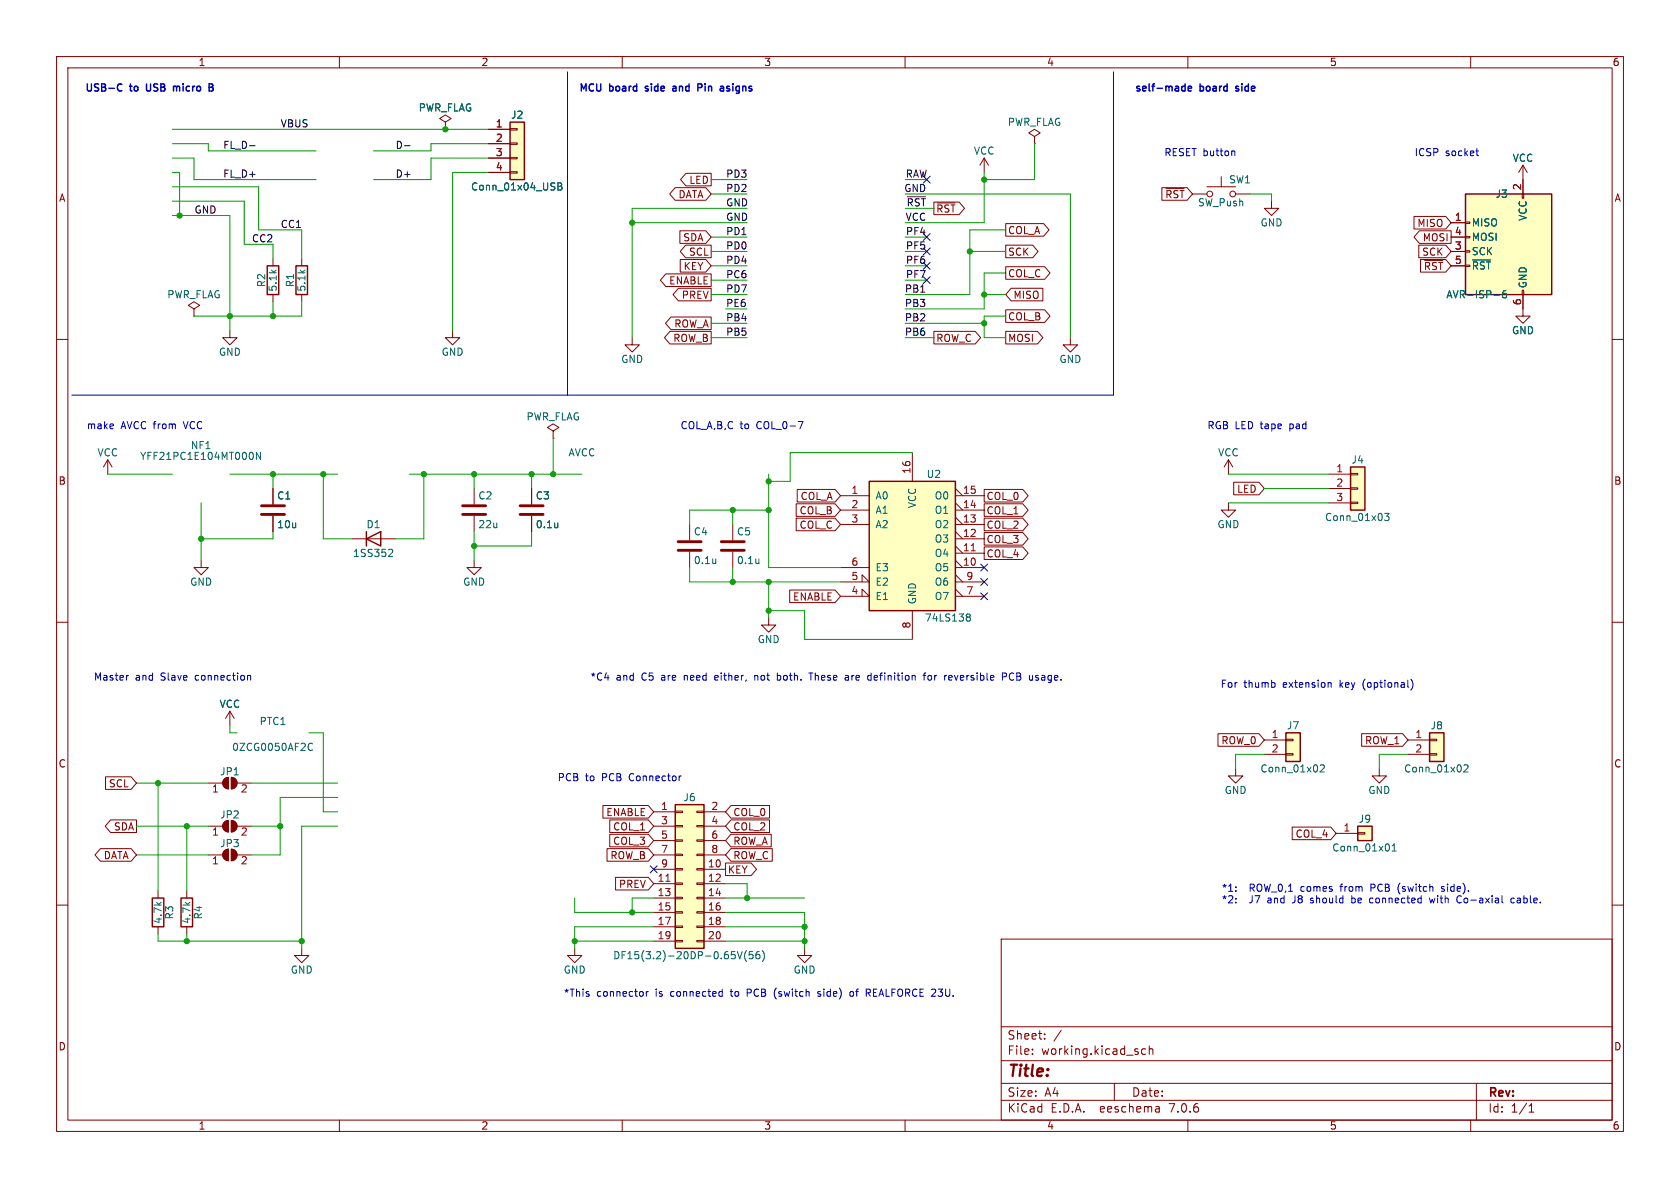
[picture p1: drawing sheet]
<svg xmlns="http://www.w3.org/2000/svg" width="297mm" height="210mm" viewBox="0 0 297 210" stroke-linecap="round" stroke-linejoin="round" font-family="sans-serif">
<g fill="none" stroke="#840000" stroke-width=".18">
<path d="M10 10h277v190h-277zM12 12h273v186h-273zM60 10v2M110 10v2M160 10v2M210 10v2M260 10v2M78.7 21.6l1.1-.6-1.1-.7-1 .7 1 .6v1.3M78.7 22.9h.1M86.4 22.9h3.8M86.4 25.4h3.8M86.4 27.9h3.8"/>
<path d="M86.4 30.5h3.8M90.2 30.4h1.2v.2h-1.2zM90.2 27.8h1.2v.3h-1.2zM90.2 25.3h1.2v.2h-1.2zM90.2 22.7h1.2v.3h-1.2zM119.3 33.2h5.5l.9 1.1-.9 1.1h-5.5l-.9-1.1zM121.3 30.6h4.4v2.3h-4.4l-1-1.1zM165.1 35.7h4.5l.9 1.1-.9 1.1h-4.5zM165.6 35.9h3.2M174 27.9l-.8 1.3M174 27.9v2.6M174 27.9l.8 1.3"/>
<path d="M177.8 39.5h6.7l1 1.1-1 1.2h-6.7zM182.9 24.1l1-.6-1-.6-1 .6 1 .6v1.3M182.9 25.4h.1M205.4 33.2h4.5l.9 1.1-.9 1.1h-4.5zM206.1 33.3h3.2M210.8 34.3h2.6M213.4 33h5M215.9 31.2v1.8M218.4 34.3h2.6M224.8 35.6v1.2h1.3l-1.3 1.3-1.3-1.3h1.3M250 38.3h5.6l.9 1.1-.9 1.1h-5.6zM256.5 39.4h2.6"/>
<path d="M259.1 39.2h.7v.3h-.7zM269.1 34.3h.3v.8h-.3zM269.2 29.2v5.1M269.2 29.2l.8 1.3M269.2 29.2l-.7 1.3M10 60h2M34.3 54.6l1-.6-1-.7-1 .7 1 .6v1.3M34.3 55.9h.1M40.6 58.4v1.3h1.3l-1.3 1.3-1.2-1.3h1.2M48.3 45.7v1.3M48.3 52.1v1.2M53.3 45.7v1.3"/>
<path d="M53.3 52.1v1.2M80 58.4v1.3h1.3l-1.3 1.3-1.3-1.3h1.3M111.8 59.7v1.3h1.2l-1.2 1.2-1.3-1.2h1.3M117.7 48.4h8v2.2h-8l-1-1.1zM118.4 58.6h7.3v2.2h-7.3l-.9-1.1zM118.6 56h7.1v2.3h-7.1l-.9-1.1zM119.9 51h5.8v2.2h-5.8l-.9-1.1zM120.2 40.8h4.6l.9 1.1-.9 1.1h-4.6zM120.3 45.9h4.5l.9 1.1-.9 1.1h-4.5zM121.2 43.3h4.5v2.3h-4.5l-.9-1.1zM165.1 58.6h7.3l1 1.1-1 1.1h-7.3zM177.8 43.3h4.8l.9 1.2-.9 1.1h-4.8z"/>
<path d="M177.8 47.1h6.9l.9 1.2-.9 1.1h-6.9zM177.8 58.6h5.6l1 1.1-1 1.1h-5.6zM177.8 54.8h6.9l.9 1.1-.9 1.1h-6.9zM178.8 51h5.6v2.2h-5.6l-1-1.1zM189.2 59.7v1.3h1.3l-1.3 1.2-1.2-1.2h1.2M250.8 43.3h4.8l.9 1.2-.9 1.1h-4.8zM250.9 40.8h5.6v2.2h-5.6l-.9-1.1zM251.1 45.9h4.5l.9 1.1-.9 1.1h-4.5zM251.8 46h3.2M256.5 44.5h2.6M256.5 41.9h2.6M256.5 47h2.6"/>
<path d="M259.1 46.9h.7v.2h-.7zM259.1 44.3h.7v.3h-.7zM259.1 41.8h.7v.2h-.7zM269.1 51.3h.3v.8h-.3zM269.2 52.1v3.8h-1.2l1.2 1.3 1.3-1.3h-1.3M285 60h2M97.8 76.2l1-.6-1-.7-1 .7 1 .6v1.3M97.8 77.5h.1M19 81.3l-.7 1.3M19 81.3v2.5M19 81.3l.8 1.3M35.6 99.1v1.2h1.2l-1.2 1.3-1.3-1.3h1.3"/>
<path d="M48.3 86.4v2.8M48.3 91.2v2.8M62.2 95.3h7.6M83.8 99.1v1.2h1.3l-1.3 1.3-1.3-1.3h1.3M83.8 86.4v2.8M83.8 91.2v2.8M94 86.4v2.8M94 91.2v2.8M121.9 92.7v2.8M121.9 97.5v2.8M129.5 92.7v2.8M129.5 97.5v2.8"/>
<path d="M140.8 91.6h6.8l1 1.1-1 1.1h-6.8zM140.8 89.1h6.8l1 1.1-1 1.1h-6.8zM140.9 86.5h6.7l1 1.1-1 1.1h-6.7zM148.6 87.6h5.1M148.6 92.7h5.1M148.6 90.2h5.1M161.3 80v5.1M168.9 87.6h5.1M168.9 99.1l1.3 1.2M168.9 97.8h5.1M168.9 96.5l1.3 1.3M168.9 95.3h5.1"/>
<path d="M168.9 94l1.3 1.3M168.9 92.7h5.1M168.9 91.4l1.3 1.3M168.9 90.2h5.1M168.9 88.9l1.3 1.3M168.9 86.4l1.3 1.2M174 96.7h6.8l1 1.1-1 1.1h-6.8zM174 94.1h6.8l1 1.2-1 1.1h-6.8zM174 89.1h6.8l1 1.1-1 1.1h-6.8zM174 86.5h6.8l1 1.1-1 1.1h-6.8zM174 91.6h6.8l1 1.1-1 1.1h-6.8zM217.2 88.9v1.3h-1.3l1.3 1.2 1.2-1.2h-1.2"/>
<path d="M217.2 81.3l.7 1.3M217.2 81.3v2.5M217.2 81.3l-.8 1.3M218.1 85.2h4.5l.9 1.2-.9 1.1h-4.5zM234.9 83.8h3.9M234.9 86.4h3.9M234.9 88.9h3.9M238.8 88.8h1.2v.2h-1.2zM238.8 86.2h1.2v.3h-1.2zM238.8 83.7h1.2v.2h-1.2zM10 110h2M135.9 109.2v1.3h1.3l-1.3 1.3-1.3-1.3h1.3"/>
<path d="M139.6 104.3h8l1 1.1-1 1.1h-8zM148.6 105.4h5.1l-1.3-1.3v1.3M148.6 102.9h5.1l-1.3-1.3v1.3M148.6 100.3h5.1M161.3 108v5M168.9 100.3h5.1M168.9 105.4h5.1M168.9 102.9h5.1M168.9 104.1l1.3 1.3M168.9 101.6l1.3 1.3M285 110h2M18.7 137.3h4.5l.9 1.1-.9 1.1h-4.5z"/>
<path d="M36.8 138.4h2.6M39.7 137.7l.7-.3v2a1.02 1.02 0 0 1-1-.6 1.02 1.02 0 0 1 .3-1.1zM40.6 125.7l.8 1.3M40.6 125.7v2.6M40.6 125.7l-.7 1.3M40.9 137.4a1.02 1.02 0 0 1 1 1 1.02 1.02 0 0 1-1 1zM41.9 138.4h2.5M215.3 129.7h7.3l.9 1.1-.9 1.1h-7.3zM218.4 135.9v1.3h-1.2l1.2 1.2 1.3-1.2h-1.3M223.5 130.8h3.8M223.5 133.4h3.8M227.3 133.2h1.3v.3h-1.3z"/>
<path d="M227.3 130.7h1.3v.2h-1.3zM240.7 129.7h7.3l.9 1.1-.9 1.1h-7.3zM243.8 135.9v1.3h-1.2l1.2 1.2 1.3-1.2h-1.3M248.9 130.8h3.8M248.9 133.4h3.8M252.7 133.2h1.3v.3h-1.3zM252.7 130.7h1.3v.2h-1.3zM10 160h2M17.7 150h5.5l.9 1.1-.9 1.1h-5.5l-.9-1.1zM19.5 144.9h4.6v2.3h-4.6l-.9-1.1zM27.9 157.5v1.3M33 157.5v1.3"/>
<path d="M36.8 151.1h2.6M36.8 146.1h2.6M39.7 150.4l.7-.3v2a1.02 1.02 0 0 1-1-.6 1.02 1.02 0 0 1 .3-1.1zM39.7 145.3l.7-.3v2.1a1.02 1.02 0 0 1-1-.7 1.02 1.02 0 0 1 .3-1.1zM40.9 150.1a1.02 1.02 0 0 1 1 1 1.02 1.02 0 0 1-1 1zM40.9 145a1.02 1.02 0 0 1 1 1.1 1.02 1.02 0 0 1-1 1zM41.9 151.1h2.5M41.9 146.1h2.5M106.6 142.4h8l1 1.1-1 1.1h-8zM107.3 150h7.3l1 1.1-1 1.1h-7.3zM107.8 147.5h6.8l1 1.1-1 1.1h-6.8zM107.8 144.9h6.8l1 1.2-1 1.1h-6.8z"/>
<path d="M108.8 155.1h5.8l1 1.1-1 1.1h-5.8zM115.6 151.1h3.8M115.6 146.1h3.8M115.6 143.5h3.8M115.6 153.7h3.8M115.6 156.2h3.8M115.6 158.8h3.8M115.6 148.6h3.8M119.4 158.6h1.2v.3h-1.2zM119.4 156.1h1.2v.2h-1.2zM119.4 153.5h1.2v.3h-1.2zM119.4 151h1.2v.3h-1.2z"/>
<path d="M119.4 148.5h1.2v.2h-1.2zM119.4 145.9h1.2v.3h-1.2zM119.4 143.4h1.2v.2h-1.2zM123.2 158.6h1.3v.3h-1.3zM123.2 156.1h1.3v.2h-1.3zM123.2 153.5h1.3v.3h-1.3zM123.2 151h1.3v.3h-1.3zM123.2 148.5h1.3v.2h-1.3zM123.2 145.9h1.3v.3h-1.3zM123.2 143.4h1.3v.2h-1.3zM124.5 151.1h3.8M124.5 146.1h3.8"/>
<path d="M124.5 143.5h3.8M124.5 153.7h3.8M124.5 156.2h3.8M124.5 158.8h3.8M124.5 148.6h3.8M128.3 152.6h4.5l.9 1.1-.9 1.1h-4.5zM129.2 142.4h6.8v2.2h-6.8l-.9-1.1zM129.2 147.5h7.1v2.2h-7.1l-.9-1.1zM129.2 144.9h6.8v2.3h-6.8l-.9-1.1zM129.2 150h7.3v2.2h-7.3l-.9-1.1zM228.4 146.2h6.9l.9 1.1-.9 1.1h-6.9zM236.2 147.3h3.8"/>
<path d="M240 147.2h1.3v.2h-1.3zM285 160h2M27.9 163.8v1.3M33 163.8v1.3M53.3 167.6v1.3h1.3l-1.3 1.3-1.2-1.3h1.2M101.6 167.6v1.3h1.3l-1.3 1.3-1.3-1.3h1.3M115.6 161.3h3.8M115.6 163.8h3.8M115.6 166.4h3.8M119.4 166.2h1.2v.3h-1.2zM119.4 163.7h1.2v.3h-1.2zM119.4 161.2h1.2v.2h-1.2z"/>
<path d="M123.2 166.2h1.3v.3h-1.3zM123.2 163.7h1.3v.3h-1.3zM123.2 161.2h1.3v.2h-1.3zM124.5 161.3h3.8M124.5 163.8h3.8M124.5 166.4h3.8M142.2 167.6v1.3h1.3l-1.3 1.3-1.2-1.3h1.2M177 166h108v32h-108zM60 198v2M110 198v2M160 198v2M177 194.5h108"/>
<path d="M177 191.5h108M177 187.5h108M177 181.5h108M182.5 186.3v.1M182.5 185.5v.1M184.7 183.6v.1M184.7 182.8v.1M187.6 182.1l-1.3 2M197 191.5v3M202.5 185.5l-.4-.1-.3 .3v.4l.2 .2h.5M203.2 185.5l.2-.1 .3 .1 .1 .9M203.2 184.9v1.5"/>
<path d="M204.9 195.7l.1 .9M205 196.5l-.2 .1M205 196h-.2M210 198v2M260 198v2M261 191.5v6.5M270.3 196.6h.9M270.3 195.5l.4-.4v1.5"/>
<circle cx="213.9" cy="34.3" r=".51"/>
<circle cx="217.9" cy="34.3" r=".51"/>
</g>
<path d="M46.2 90.9h4.1M46.2 89.4h4.1M81.8 90.9h4.1M81.8 89.4h4.1M91.9 90.9h4.1M91.9 89.4h4.1M119.9 97.3h4.1M119.9 95.8h4.1M127.5 97.3h4.1M127.5 95.8h4.1" fill="none" stroke="#840000" stroke-width=".51"/>
<g fill="none" stroke="#006464" stroke-width=".18">
<path d="M98.6 32.3h.5l.2 .3-.2 .3 .2 .2 .1 .3-.3 .2h-.5zM98.6 32.9h.5M260.3 45.9h3.2M264.1 52.2h1M266.2 51.4h-.3a.85 .85 0 0 0 0 1.2l.4-.1v-.4l-.2-.2h-.4l-.1 .2M46.1 80v1.2l-.8-1.2v1.2M68.9 97.1l.4 .1 .1 .3-.8 .9h.8M98.6 92.4v.9M98.6 93.2h-.1M126.5 98.8v.8M126.5 99.5v.1M134.2 98.8v.8"/>
<path d="M134.2 99.5l-.1 .1M244.8 90.7h.8l-.5 .5 .4 .2v.5l-.2 .1-.5-.1M170.9 109l.2 .1M170.9 108.6l.4-.1 .2 .2v.1l-.2 .3M171.1 109.1h.2M171.1 109.1h-.2M171.3 109.1l.2 .2v.4l-.2 .1-.4-.1M54.6 132.5l.3 .2 .3-.2M55.2 131.5l-.3-.1-.3 .2M233.4 135.3l.5-.1 .2 .4-.8 .9h.8M258.8 135.3l.5-.1 .2 .4-.8 .9h.8M246.1 150.4h.7"/>
<path d="M246.1 149.5l.4-.3v1.2M130.4 168.2l.4 1.3 .4-1.3M132 168a1.46 1.46 0 0 0 0 2M133.1 168.2h-.6l-.1 .6 .2-.1 .4 .1 .1 .1v.5l-.2 .1-.5-.1M134.2 168.2l-.3 .1a.86 .86 0 0 0 0 1.2l.4-.1v-.5l-.2-.2-.4 .1-.1 .1M134.8 168a1.46 1.46 0 0 1 0 2"/>
</g>
<g fill="#ffffc2" stroke="#ffffc2" stroke-width=".18">
<path d="M153.7 85.1h15.2v22.9h-15.2z"/>
<path d="M238.8 82.6h2.5v7.6h-2.5z"/>
<path d="M119.4 142.2h5.1v25.4h-5.1z"/>
<path d="M259.1 34.3h15.2v17.8h-15.2z"/>
<path d="M90.2 21.6h2.5v10.2h-2.5z"/>
<path d="M252.7 129.5h2.6v5.1h-2.6z"/>
<path d="M240 146.1h2.6v2.5h-2.6z"/>
<path d="M227.3 129.5h2.6v5.1h-2.6z"/>
</g>
<g fill="none" stroke="#840000" stroke-width=".25">
<path d="M90.2 21.6h2.5v10.2h-2.5zM259.1 34.3h15.2v17.8h-15.2zM47.2 47h2.1v5.1h-2.1zM52.3 47h2.1v5.1h-2.1zM64.8 95.3l2.5-1.3v2.5zM64.8 94v2.5M153.7 85.1h15.2v22.9h-15.2zM238.8 82.6h2.5v7.6h-2.5zM227.3 129.5h2.6v5.1h-2.6zM252.7 129.5h2.6v5.1h-2.6zM26.9 158.8h2.1v5h-2.1zM32 158.8h2v5h-2z"/>
<path d="M119.4 142.2h5.1v25.4h-5.1zM240 146.1h2.6v2.5h-2.6z"/>
</g>
<path d="M171.7 97.4h.7M117.7 155.8h.7" fill="none" stroke="#a90000" stroke-width=".18"/>
<g fill="#840000" stroke="#840000" stroke-width=".18">
<path d="M39.7 150.4l.7-.3v2a1.02 1.02 0 0 1-1-.6 1.02 1.02 0 0 1 .3-1.1z"/>
<path d="M40.9 150.1a1.02 1.02 0 0 1 1 1 1.02 1.02 0 0 1-1 1z"/>
<path d="M39.7 145.3l.7-.3v2.1a1.02 1.02 0 0 1-1-.7 1.02 1.02 0 0 1 .3-1.1z"/>
<path d="M40.9 145a1.02 1.02 0 0 1 1 1.1 1.02 1.02 0 0 1-1 1z"/>
<path d="M39.7 137.7l.7-.3v2a1.02 1.02 0 0 1-1-.6 1.02 1.02 0 0 1 .3-1.1z"/>
<path d="M40.9 137.4a1.02 1.02 0 0 1 1 1 1.02 1.02 0 0 1-1 1z"/>
</g>
<path d="M44.1 25.8h1M71.5 25.8h1M160.4 34.8h3.2" fill="none" stroke="#0f0f0f" stroke-width=".18"/>
<g fill="none" stroke="#0000c2" stroke-width=".18">
<path d="M100.3 12.7v57.2M196.8 12.7v57.2h-184.1M217.9 26.7l.4 .2v.6M260.9 26.7h.5M261.2 27.5h.2M141.1 74.5h.9l-.6 1.3M22.7 119.4l-.2 .1M43.8 119.5h.4l.1 .7M126.5 119.4l-.1 .2v.5l.1 .1M127 119.7l-.6 .1M133.4 119.4v.8M133.8 119.4l-.4 .1"/>
<path d="M137.4 119.5l.4-.1 .2 .1M137.4 119v1.2M143 119h.7M143.3 119v1.2M149.8 119.4l.2 .2v.6M150 119.7l-.4 .1M153.9 119.4l.1 .1M154 119v1.2M163.2 119.4h.5M163.7 119l-.3 .1v1.1M164.6 119.5l-.3-.1-.3 .2 .2 .6h.3l.1-.1M167.8 119.5l.3-.1 .2 .3-.6 .1"/>
<path d="M177.2 119h.5l.2 .2-.1 .4h-.6M179.2 119a.59 .59 0 0 0-.8 .6 .59 .59 0 0 0 .8 .6M120.4 137.2h-.2M138 120.1l-.2 .1h-.4M150 120.2h-.4M154 120.2h-.1M167.8 120.2h.5M225.4 120.8v.6M235 120.7l.3 .1v.7M249.4 120.1a1.46 1.46 0 0 1 0 1.9M218.5 157.4v.2M218.5 156.8v.1"/>
<path d="M218.5 159.5v.1M218.5 158.8v.1M231.7 159.5l.1 .1M231.8 158.8l-.1 .1 .1 .3M239 158.3v1.3M239 159.5l.3 .1M239.3 158.8h-.3M242.2 158.8h.5M242.2 159.5h.5M242.4 157h.5M242.9 156.3h-.5v1.3M247.1 157.2l.3 .8"/>
<path d="M247.5 156.1l-.4 .9M252.7 158.8l.3 .8 .2-.6 .2 .6 .3-.8M255.3 156.8l-.3-.1-.2 .3 .6 .3M255.4 157.4l-.2 .2-.4-.1M257.7 159.4l.3 .2 .3-.1M267.7 158.8h-.4l-.2 .2 .1 .5h.5M268.3 159.2v.3M114.3 175.3v.8M114.6 175.3l-.3 .2M127.3 175.3h.4M127.7 174.8v1.3M127.7 176.1h-.4"/>
<path d="M132.1 175.5h.5M132.6 174.8h-.5v1.3M136.9 175.8l.3 .8M137.2 174.7l-.3 .8M145 175.3h-.3l-.1 .2 .5 .4M145.1 175.9l-.2 .2h-.3M150.3 175.4l.2-.1 .3 .1 .1 .5-.1 .2h-.3l-.2-.1zM153.1 174.8h.5l.3 .3-.1 .4h-.7M153.4 175.5l.5 .6"/>
</g>
<g fill="none" stroke="#0000c2" stroke-width=".25">
<path d="M20.9 15.9l.3 .2 .3-.1M21.5 14.9l-.3-.1-.3 .2M30.7 15.2v.9M31.2 15.3l-.3-.1-.2 .2M37 14.8h.4l.2 .3-.2 .3 .2 .1 .1 .3-.3 .3h-.4zM37 15.4h.4M119.3 15.2l-.3 .1M119.4 15.6h-.3l-.2 .2 .1 .2 .4 .1M123.4 14.8h.5l.2 .3-.1 .3-.6 .1M128.5 16l.3 .1M128.8 15.2l-.3 .2v.2l.3 .1M209.1 15.2l.4 .1"/>
<path d="M209.5 14.8v1.3M209.5 16l-.4 .1M210 15.7l.7-.2-.1-.2-.4-.1-.2 .2 .1 .6h.5"/>
</g>
<g fill="none" stroke="#009600" stroke-width=".18">
<path d="M30.5 33h15.2v7.6h7.6v5.1M30.5 38.1h10.1v20.3M30.5 27.9h3.8v3.9h21.6M30.5 35.6h12.7v7.6h5.1v2.5M30.5 25.4h6.3v1.3h19.1M30.5 30.5h1.2v7.6M30.5 22.9h55.9M86.4 27.9h-10.2v3.9h-10.2M86.4 25.4h-10.2v1.3h-10.2M86.4 30.5h-6.4v27.9M111.8 39.4h20.3M125.7 31.8h6.4"/>
<path d="M125.7 34.3h6.4M132.1 36.8h-20.3v22.9M160 31.8h3.8M160 34.3h29.2v25.4M160 36.8h5.1M174 30.5v8.9h-14M182.9 25.4v6.4h-8.9M221 34.3h3.8v1.3M48.3 53.3v2.6M53.3 53.3v2.6h-19M125.7 49.5h6.4M125.7 57.2h6.4"/>
<path d="M125.7 59.7h6.4M125.7 44.5h6.4M125.7 52.1h6.4M125.7 41.9h6.4M125.7 47h6.4M128.3 54.6h3.8M160 49.5h3.8M160 57.2h14M160 59.7h5.1M160 44.5h3.8M160 41.9h3.8M160 47h3.8"/>
<path d="M171.4 44.5h6.4M174 52.1h3.8M177.8 55.9h-3.8v3.8h3.8M177.8 48.3h-3.8v6.3h-14M177.8 40.6h-6.4v11.5h-11.4M97.8 77.5v6.3M19 83.8h11.5M35.6 88.9v10.2M40.6 83.8h19.1M48.3 94v1.3h-12.7M48.3 83.8v2.6M57.1 83.8v11.5h5.1"/>
<path d="M72.4 83.8h30.5M74.9 83.8v11.5h-5.1M83.8 83.8v2.6M83.8 94v5.1M94 83.8v2.6M94 94v2.5h-10.2M129.5 90.2v2.5M135.9 83.8v16.5h12.7M135.9 90.2h-14v2.5M161.3 80h-21.6v5.1h-3.8M217.2 83.8h17.7M217.2 88.9h17.7"/>
<path d="M223.5 86.4h11.4M121.9 100.3v2.6h26.7M129.5 100.3v2.6M135.9 108h6.3v5h19.1M135.9 102.9v6.3M24.1 138.4h12.7M27.9 138.4v19.1M40.6 128.3v1.2h1.3M44.4 138.4h15.3M54.6 129.5h2.5v14h2.6M223.5 133.4h-5.1v2.5M248.9 133.4h-5.1v2.5"/>
<path d="M24.1 146.1h12.7M24.1 151.1h12.7M33 146.1v11.4M44.4 146.1h5.1M59.7 146.1h-6.4v21.5M59.7 141h-10.2v10.1h-5.1M101.6 158.8v2.5h14M115.6 158.8h-3.8v2.5M128.3 158.8h13.9M128.3 156.2h3.8v2.6M27.9 165.1v1.3h25.4M33 165.1v1.3"/>
<path d="M101.6 166.4h14M115.6 163.8h-14v3.8M128.3 161.3h13.9v6.3M128.3 166.4h13.9M128.3 163.8h13.9"/>
</g>
<g fill="none" stroke="#000084" stroke-width=".18">
<path d="M163.2 31.1l1.2 1.3M164.4 31.1l-1.2 1.3M163.2 46.4l1.2 1.2M163.2 43.8l1.2 1.3M163.2 41.3l1.2 1.2M163.2 48.9l1.2 1.2M164.4 46.4l-1.2 1.2M164.4 43.8l-1.2 1.3M164.4 41.3l-1.2 1.2M164.4 48.9l-1.2 1.2M173.4 99.7l1.2 1.2M174.6 99.7l-1.2 1.2"/>
<path d="M173.4 102.3l1.2 1.2M173.4 104.8l1.2 1.2M174.6 102.3l-1.2 1.2M174.6 104.8l-1.2 1.2M115 153.1l1.2 1.2M116.2 153.1l-1.2 1.2"/>
</g>
<g fill="#009600" stroke="#009600" stroke-width=".18">
<circle cx="101.6" cy="166.4" r=".46"/>
<circle cx="142.2" cy="166.4" r=".46"/>
<circle cx="142.2" cy="163.8" r=".46"/>
<circle cx="111.8" cy="161.3" r=".46"/>
<circle cx="132.1" cy="158.8" r=".46"/>
<circle cx="27.9" cy="138.4" r=".46"/>
<circle cx="35.6" cy="95.3" r=".46"/>
<circle cx="48.3" cy="55.9" r=".46"/>
<circle cx="40.6" cy="55.9" r=".46"/>
<circle cx="33" cy="146.1" r=".46"/>
<circle cx="57.1" cy="83.8" r=".46"/>
<circle cx="48.3" cy="83.8" r=".46"/>
<circle cx="49.5" cy="146.1" r=".46"/>
<circle cx="33" cy="166.4" r=".46"/>
<circle cx="53.3" cy="166.4" r=".46"/>
<circle cx="31.7" cy="38.1" r=".46"/>
<circle cx="78.7" cy="22.9" r=".46"/>
<circle cx="111.8" cy="39.4" r=".46"/>
<circle cx="74.9" cy="83.8" r=".46"/>
<circle cx="83.8" cy="83.8" r=".46"/>
<circle cx="94" cy="83.8" r=".46"/>
<circle cx="97.8" cy="83.8" r=".46"/>
<circle cx="83.8" cy="96.5" r=".46"/>
<circle cx="135.9" cy="102.9" r=".46"/>
<circle cx="129.5" cy="102.9" r=".46"/>
<circle cx="135.9" cy="108" r=".46"/>
<circle cx="171.4" cy="44.5" r=".46"/>
<circle cx="174" cy="57.2" r=".46"/>
<circle cx="174" cy="52.1" r=".46"/>
<circle cx="174" cy="31.8" r=".46"/>
<circle cx="129.5" cy="90.2" r=".46"/>
<circle cx="135.9" cy="90.2" r=".46"/>
<circle cx="135.9" cy="85.1" r=".46"/>
</g>
<text font-size="2.8" fill="#840000" x="178" y="190.9">Title:</text>
<g font-size="2.1" fill="#840000">
<text x="178" y="184">Sheet:</text>
<text x="178" y="186.7">File:</text>
<text x="184.1" y="186.7">working.kicad_sch</text>
<text x="178" y="196.9">KiCad</text>
<text x="178" y="194.1">Size:</text>
<text x="184.7" y="194.1">A4</text>
<text x="185.7" y="196.9">E.D.A.</text>
<text x="194.6" y="196.9">eeschema</text>
<text x="200" y="194.1">Date:</text>
<text x="207" y="196.9">7.0.6</text>
<text x="263" y="194.3">Rev:</text>
<text x="263" y="196.9">Id:</text>
<text x="267.1" y="196.9">1/1</text>
</g>
<g font-size="1.8" fill="#840000">
<text x="35" y="11.9">1</text>
<text x="85" y="11.9">2</text>
<text x="135" y="11.9">3</text>
<text x="185" y="11.9">4</text>
<text x="235" y="11.9">5</text>
<text x="285" y="11.9">6</text>
<text x="10.3" y="35.9">A</text>
<text x="119.8" y="35.2">DATA</text>
<text x="121.8" y="32.7">LED</text>
<text x="205.9" y="35.2">~{RST}</text>
<text x="285.3" y="35.9">A</text>
<text x="165.4" y="37.8">~{RST}</text>
<text x="178.1" y="41.6">COL_A</text>
<text x="250.5" y="40.3">MISO</text>
<text x="120.7" y="42.9">SDA</text>
<text x="120.7" y="47.9">KEY</text>
<text x="121.7" y="45.4">SCL</text>
<text x="178.1" y="45.4">SCK</text>
<text x="251.3" y="45.4">SCK</text>
<text x="251.4" y="42.9">MOSI</text>
<text x="251.6" y="47.9">~{RST}</text>
<text x="118.2" y="50.5">ENABLE</text>
<text x="120.4" y="53">PREV</text>
<text x="178.1" y="49.2">COL_C</text>
<text x="179.1" y="53">MISO</text>
<text x="119.1" y="58.1">ROW_A</text>
<text x="178.1" y="56.8">COL_B</text>
<text x="118.9" y="60.6">ROW_B</text>
<text x="165.4" y="60.6">ROW_C</text>
<text x="178.1" y="60.6">MOSI</text>
<text x="10.3" y="85.9">B</text>
<text x="141.4" y="88.6">COL_A</text>
<text x="174.3" y="88.6">COL_0</text>
<text x="218.6" y="87.3">LED</text>
<text x="285.3" y="85.9">B</text>
<text x="141.3" y="93.7">COL_C</text>
<text x="141.3" y="91.1">COL_B</text>
<text x="174.3" y="91.1">COL_1</text>
<text x="174.3" y="93.7">COL_2</text>
<text x="174.3" y="98.7">COL_4</text>
<text x="174.3" y="96.2">COL_3</text>
<text x="140.1" y="106.4">ENABLE</text>
<text x="215.8" y="131.8">ROW_0</text>
<text x="241.2" y="131.8">ROW_1</text>
<text x="10.3" y="135.9">C</text>
<text x="285.3" y="135.9">C</text>
<text x="19.1" y="139.4">SCL</text>
<text x="20" y="147">SDA</text>
<text x="107.1" y="144.5">ENABLE</text>
<text x="108.3" y="149.5">COL_3</text>
<text x="108.3" y="147">COL_1</text>
<text x="129.5" y="144.5">COL_0</text>
<text x="129.5" y="149.5">ROW_A</text>
<text x="129.5" y="147">COL_2</text>
<text x="228.9" y="148.3">COL_4</text>
<text x="18.2" y="152.1">DATA</text>
<text x="107.8" y="152.1">ROW_B</text>
<text x="128.6" y="154.6">KEY</text>
<text x="129.5" y="152.1">ROW_C</text>
<text x="109.3" y="157.2">PREV</text>
<text x="10.3" y="185.9">D</text>
<text x="285.3" y="185.9">D</text>
<text x="35" y="199.9">1</text>
<text x="85" y="199.9">2</text>
<text x="135" y="199.9">3</text>
<text x="185" y="199.9">4</text>
<text x="235" y="199.9">5</text>
<text x="285" y="199.9">6</text>
</g>
<g font-size="1.8" fill="#0000c2">
<text x="14.8" y="16.3">USB-C</text>
<text x="22.9" y="16.3">to</text>
<text x="26.3" y="16.3">USB</text>
<text x="31.6" y="16.3">micro</text>
<text x="102.1" y="16.3">MCU</text>
<text x="107.6" y="16.3">board</text>
<text x="114.5" y="16.3">side</text>
<text x="119.9" y="16.3">and</text>
<text x="124.8" y="16.3">Pin</text>
<text x="129.3" y="16.3">asigns</text>
<text x="200.4" y="16.3">self-made</text>
<text x="212" y="16.3">board</text>
<text x="218.9" y="16.3">side</text>
<text x="205.7" y="27.7">RESET button</text>
<text x="250" y="27.7">ICSP</text>
<text x="255.5" y="27.7">socket</text>
<text x="15.2" y="76">make</text>
<text x="21.4" y="76">AVCC from</text>
<text x="32.8" y="76">VCC</text>
<text x="120.2" y="76">COL_A,B,C</text>
<text x="130.8" y="76">to</text>
<text x="133.9" y="76">COL_0-7</text>
<text x="213.4" y="76">RGB LED tape</text>
<text x="228.2" y="76">pad</text>
<text x="16.5" y="120.4">Master</text>
<text x="23.9" y="120.4">and</text>
<text x="28.5" y="120.4">Slave</text>
<text x="34.8" y="120.4">connection</text>
<text x="104.3" y="120.4">*C4</text>
<text x="108.9" y="120.4">and</text>
<text x="113.5" y="120.4">C5</text>
<text x="117.2" y="120.4">are</text>
<text x="121.4" y="120.4">need</text>
<text x="127" y="120.4">either,</text>
<text x="134.2" y="120.4">not</text>
<text x="138.4" y="120.4">both.</text>
<text x="144.4" y="120.4">These</text>
<text x="150.9" y="120.4">are</text>
<text x="155.1" y="120.4">definition</text>
<text x="165.2" y="120.4">for</text>
<text x="169" y="120.4">reversible</text>
<text x="179.5" y="120.4">PCB</text>
<text x="184.4" y="120.4">usage.</text>
<text x="215.7" y="121.7">For</text>
<text x="219.9" y="121.7">thumb</text>
<text x="226.9" y="121.7">extension</text>
<text x="237.1" y="121.7">key</text>
<text x="241.4" y="121.7">(optional)</text>
<text x="98.5" y="138.2">PCB</text>
<text x="103.5" y="138.2">to</text>
<text x="106.5" y="138.2">PCB</text>
<text x="111.5" y="138.2">Connector</text>
<text x="215.9" y="157.7">*1:</text>
<text x="215.9" y="159.8">*2:</text>
<text x="221" y="157.7">ROW_0,1</text>
<text x="221" y="159.8">J7</text>
<text x="224.4" y="159.8">and</text>
<text x="229" y="159.8">J8</text>
<text x="230.2" y="157.7">comes</text>
<text x="232.3" y="159.8">should</text>
<text x="237.5" y="157.7">from</text>
<text x="239.8" y="159.8">be</text>
<text x="243" y="157.7">PCB</text>
<text x="243.2" y="159.8">connected</text>
<text x="248" y="157.7">(switch</text>
<text x="254.1" y="159.8">with</text>
<text x="255.9" y="157.7">side).</text>
<text x="259" y="159.8">Co-axial</text>
<text x="268.8" y="159.8">cable.</text>
<text x="99.6" y="176.3">*This</text>
<text x="105.5" y="176.3">connector</text>
<text x="116" y="176.3">is</text>
<text x="118.8" y="176.3">connected</text>
<text x="129.7" y="176.3">to</text>
<text x="132.7" y="176.3">PCB</text>
<text x="137.7" y="176.3">(switch</text>
<text x="145.6" y="176.3">side)</text>
<text x="151.5" y="176.3">of</text>
<text x="154.6" y="176.3">REALFORCE 23U.</text>
</g>
<g font-size="1.8" fill="#0f0f0f">
<text x="49.5" y="22.6">VBUS</text>
<text x="39.4" y="26.4">FL_D-</text>
<text x="69.8" y="26.4">D-</text>
<text x="39.4" y="31.5">FL_D+</text>
<text x="69.8" y="31.5">D+</text>
<text x="128.3" y="31.5">PD3</text>
<text x="128.3" y="34">PD2</text>
<text x="159.8" y="34">GND</text>
<text x="160" y="31.5">RAW</text>
<text x="34.3" y="37.8">GND</text>
<text x="49.5" y="40.4">CC1</text>
<text x="128.3" y="41.6">PD1</text>
<text x="128.3" y="39.1">GND</text>
<text x="128.3" y="36.6">GND</text>
<text x="160" y="39.1">VCC</text>
<text x="160.1" y="41.6">PF4</text>
<text x="160.2" y="36.6">~{RST}</text>
<text x="44.4" y="42.9">CC2</text>
<text x="128.3" y="44.2">PD0</text>
<text x="128.3" y="46.7">PD4</text>
<text x="160.1" y="44.2">PF5</text>
<text x="160.1" y="46.7">PF6</text>
<text x="128.3" y="51.8">PD7</text>
<text x="128.3" y="49.3">PC6</text>
<text x="159.9" y="51.8">PB1</text>
<text x="160.1" y="49.3">PF7</text>
<text x="128.3" y="54.3">PE6</text>
<text x="128.3" y="56.9">PB4</text>
<text x="128.3" y="59.4">PB5</text>
<text x="159.9" y="59.4">PB6</text>
<text x="159.9" y="56.9">PB2</text>
<text x="159.9" y="54.3">PB3</text>
</g>
<g font-size="1.8" fill="#006464">
<text x="73.9" y="19.9">PWR_FLAG</text>
<text x="90.2" y="21.2">J2</text>
<text x="178.1" y="22.5">PWR_FLAG</text>
<text x="172.1" y="27.5">VCC</text>
<text x="267.3" y="28.8">VCC</text>
<text x="83.2" y="33.9">Conn_01x04_USB</text>
<text x="217.2" y="32.6">SW1</text>
<text x="264.3" y="35.2">J3</text>
<text x="211.7" y="36.7">SW_Push</text>
<text x="222.8" y="40.2">GND</text>
<text x="260.1" y="40.2">MISO</text>
<text x="270.1" y="39.1" transform="rotate(-90 270.1 39.1)">VCC</text>
<text x="260.1" y="45.3">SCK</text>
<text x="260.1" y="42.8">MOSI</text>
<text x="260.1" y="47.9">~{RST}</text>
<text x="29.5" y="52.9">PWR_FLAG</text>
<text x="47.1" y="50.9" transform="rotate(-90 47.1 50.9)">R2</text>
<text x="49.1" y="51.7" transform="rotate(-90 49.1 51.7)">5.1k</text>
<text x="52.2" y="50.9" transform="rotate(-90 52.2 50.9)">R1</text>
<text x="54.2" y="51.7" transform="rotate(-90 54.2 51.7)">5.1k</text>
<text x="255.6" y="52.9">AVR-ISP-6</text>
<text x="270.1" y="51.1" transform="rotate(-90 270.1 51.1)">GND</text>
<text x="267.2" y="59.3">GND</text>
<text x="38.6" y="63.1">GND</text>
<text x="78" y="63.1">GND</text>
<text x="109.7" y="64.4">GND</text>
<text x="187.2" y="64.4">GND</text>
<text x="93" y="74.5">PWR_FLAG</text>
<text x="17.1" y="80.9">VCC</text>
<text x="24.7" y="81.5">YFF21PC1E104MT000N</text>
<text x="33.6" y="79.6">NF1</text>
<text x="100.4" y="80.9">AVCC</text>
<text x="215.3" y="80.9">VCC</text>
<text x="238.8" y="82.1">J4</text>
<text x="48.9" y="88.5">C1</text>
<text x="84.5" y="88.5">C2</text>
<text x="94.6" y="88.5">C3</text>
<text x="154.7" y="88.5">A0</text>
<text x="162.2" y="89.9" transform="rotate(-90 162.2 89.9)">VCC</text>
<text x="163.7" y="84.7">U2</text>
<text x="165.2" y="88.5">O0</text>
<text x="48.9" y="93.6">10u</text>
<text x="64.7" y="93.6">D1</text>
<text x="84.5" y="93.6">22u</text>
<text x="94.6" y="93.6">0.1u</text>
<text x="122.6" y="94.8">C4</text>
<text x="130.2" y="94.8">C5</text>
<text x="154.7" y="91">A1</text>
<text x="154.7" y="93.6">A2</text>
<text x="165.2" y="93.6">O2</text>
<text x="165.2" y="91">O1</text>
<text x="215.1" y="93.6">GND</text>
<text x="234.2" y="92.3">Conn_01x03</text>
<text x="62.3" y="98.7">1SS352</text>
<text x="122.6" y="99.9">0.1u</text>
<text x="130.2" y="99.9">0.1u</text>
<text x="154.7" y="101.2">E3</text>
<text x="165.2" y="101.2">O5</text>
<text x="165.2" y="98.7">O4</text>
<text x="165.2" y="96.1">O3</text>
<text x="33.5" y="103.7">GND</text>
<text x="81.8" y="103.7">GND</text>
<text x="154.7" y="106.3">E1</text>
<text x="154.7" y="103.7">E2</text>
<text x="162.2" y="106.9" transform="rotate(-90 162.2 106.9)">GND</text>
<text x="165.2" y="106.3">O7</text>
<text x="165.2" y="103.7">O6</text>
<text x="133.9" y="113.9">GND</text>
<text x="163.4" y="110.1">74LS138</text>
<text x="38.7" y="125.3">VCC</text>
<text x="45.8" y="128.4">PTC1</text>
<text x="227.4" y="129.1">J7</text>
<text x="252.8" y="129.1">J8</text>
<text x="38.8" y="137.3">JP1</text>
<text x="40.9" y="132.9">0ZCG0050AF2C</text>
<text x="222.7" y="136.8">Conn_01x02</text>
<text x="248.1" y="136.8">Conn_01x02</text>
<text x="120.7" y="141.8">J6</text>
<text x="216.4" y="140.6">GND</text>
<text x="241.8" y="140.6">GND</text>
<text x="38.8" y="150">JP3</text>
<text x="38.8" y="144.9">JP2</text>
<text x="240.1" y="145.6">J9</text>
<text x="235.4" y="150.7">Conn_01x01</text>
<text x="28.8" y="163.4" transform="rotate(-90 28.8 163.4)">4.7k</text>
<text x="30.8" y="162.6" transform="rotate(-90 30.8 162.6)">R3</text>
<text x="33.9" y="163.4" transform="rotate(-90 33.9 163.4)">4.7k</text>
<text x="35.9" y="162.6" transform="rotate(-90 35.9 162.6)">R4</text>
<text x="51.3" y="172.3">GND</text>
<text x="99.6" y="172.3">GND</text>
<text x="108.3" y="169.8">DF15(3.2)-20DP-0.65V(56)</text>
<text x="140.2" y="172.3">GND</text>
</g>
<g font-size="1.8" fill="#a90000">
<text x="87.6" y="22.6">1</text>
<text x="87.6" y="25.1">2</text>
<text x="87.6" y="27.7">3</text>
<text x="87.6" y="30.2">4</text>
<text x="269" y="33.7" transform="rotate(-90 269 33.7)">2</text>
<text x="257.1" y="39.1">1</text>
<text x="257.1" y="41.7">4</text>
<text x="257.1" y="44.2">3</text>
<text x="257.1" y="46.7">5</text>
<text x="269" y="54" transform="rotate(-90 269 54)">6</text>
<text x="161" y="83.9" transform="rotate(-90 161 83.9)">16</text>
<text x="236.1" y="83.6">1</text>
<text x="150.4" y="87.4">1</text>
<text x="150.4" y="89.9">2</text>
<text x="170.1" y="89.9">14</text>
<text x="170.1" y="87.4">15</text>
<text x="236.1" y="86.1">2</text>
<text x="236.1" y="88.6">3</text>
<text x="150.4" y="92.5">3</text>
<text x="170.1" y="95">12</text>
<text x="170.1" y="92.5">13</text>
<text x="150.4" y="100.1">6</text>
<text x="170.1" y="100.1">10</text>
<text x="170.1" y="97.5">11</text>
<text x="150.4" y="105.2">4</text>
<text x="150.4" y="102.6">5</text>
<text x="170.7" y="105.2">7</text>
<text x="170.7" y="102.6">9</text>
<text x="161" y="111.2" transform="rotate(-90 161 111.2)">8</text>
<text x="224.7" y="130.6">1</text>
<text x="250.1" y="130.6">1</text>
<text x="224.7" y="133.1">2</text>
<text x="250.1" y="133.1">2</text>
<text x="37.4" y="140.4">1</text>
<text x="42.5" y="140.4">2</text>
<text x="116.8" y="143.3">1</text>
<text x="125.7" y="143.3">2</text>
<text x="37.4" y="148">1</text>
<text x="42.5" y="148">2</text>
<text x="116.8" y="145.8">3</text>
<text x="116.8" y="148.3">5</text>
<text x="125.7" y="145.8">4</text>
<text x="125.7" y="148.3">6</text>
<text x="237.4" y="147.1">1</text>
<text x="37.4" y="153.1">1</text>
<text x="42.5" y="153.1">2</text>
<text x="116.2" y="156">11</text>
<text x="116.8" y="150.9">7</text>
<text x="116.8" y="153.4">9</text>
<text x="125.1" y="153.4">10</text>
<text x="125.1" y="156">12</text>
<text x="125.7" y="150.9">8</text>
<text x="116.2" y="158.5">13</text>
<text x="116.2" y="161">15</text>
<text x="125.1" y="158.5">14</text>
<text x="125.1" y="161">16</text>
<text x="116.2" y="163.6">17</text>
<text x="116.2" y="166.1">19</text>
<text x="125.1" y="163.6">18</text>
<text x="125.1" y="166.1">20</text>
</g>
</svg>
